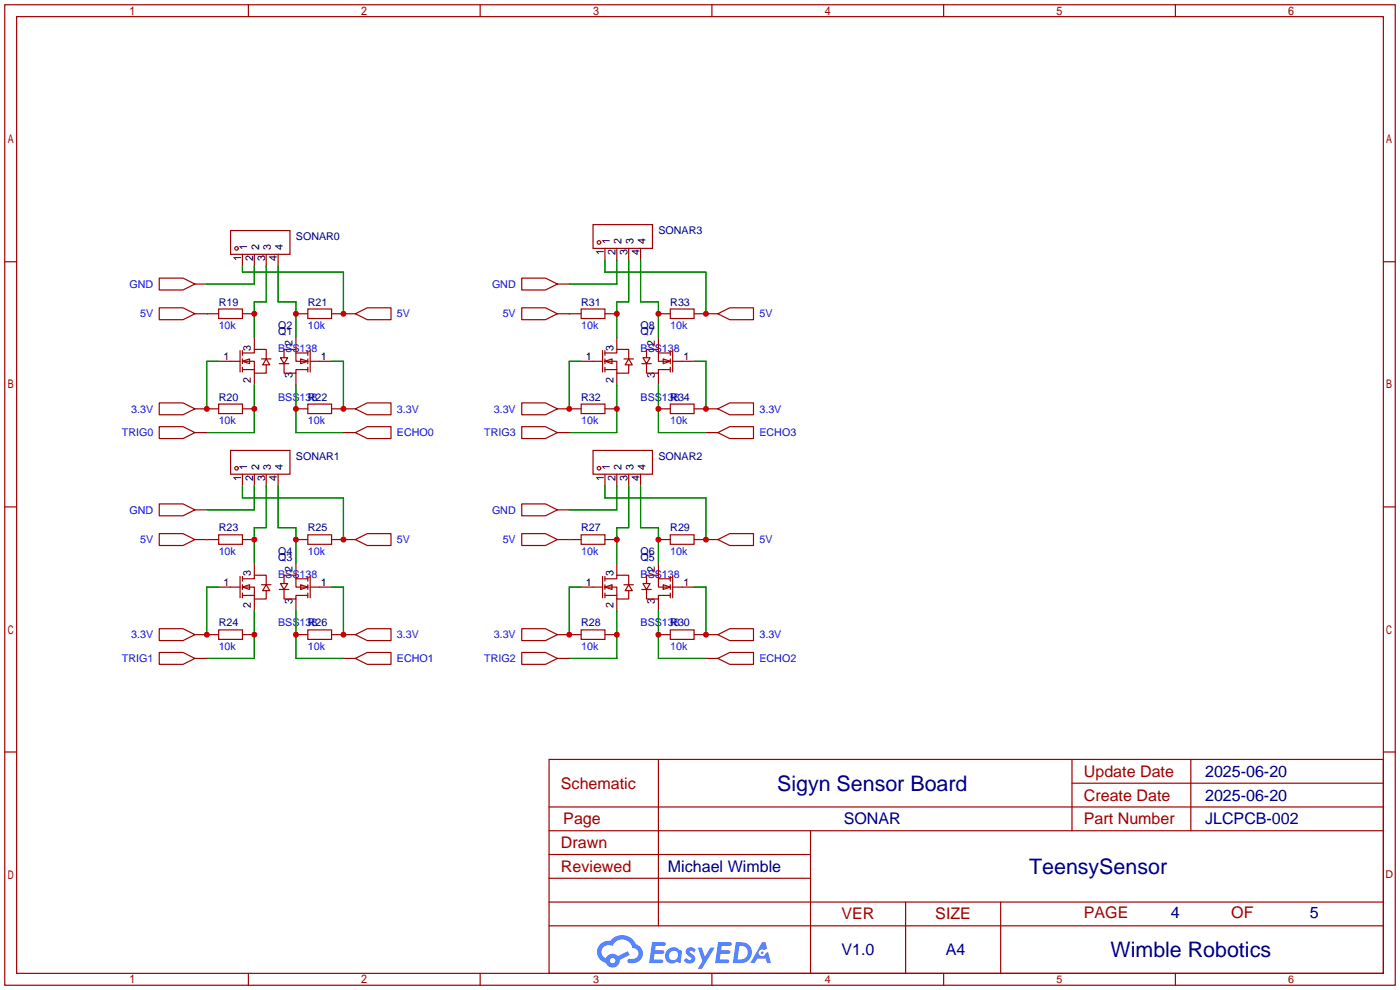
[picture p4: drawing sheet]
<svg xmlns="http://www.w3.org/2000/svg" width="299mm" height="212mm" viewBox="0 0 299 212" stroke-linecap="round" stroke-linejoin="round" font-family="sans-serif">
<g fill="none" stroke="#a10000" stroke-width=".25">
<path d="M1 1h297.2v209.6h-297.2zM3.6 3.6h292.1v204.4h-292.1zM53.1 1v2.6M102.6 1v2.6M152.1 1v2.6M201.7 1v2.6M251.2 1v2.6M1 55.9h2.6M295.7 55.9h2.5M1 108.3h2.6M295.7 108.3h2.5M1 160.7h2.6"/>
<path d="M117.3 162.3h178.4v45.7h-178.4zM117.3 177.5h178.4M117.3 172.5h178.4M140.7 162.3v35.6M173.2 177.5v30.5M229.1 162.3v15.2M229.1 167.4h66.6M254.5 162.3v15.2M295.7 160.7h2.5M117.3 182.6h55.9M117.3 197.9h178.4M117.3 192.8h178.4"/>
<path d="M117.3 187.7h55.9M193.5 192.8v15.2M213.9 192.8v15.2M53.1 208v2.6M102.6 208v2.6M152.1 208v2.6M201.7 208v2.6M251.2 208v2.6"/>
</g>
<g fill="#5487ff">
<path d="M146.9 202.7a1.3 1.3 0 0 1 1.8 .3l-.4 .6a.54 .54 0 0 0-.9-.2l.1 .2a1.34 1.34 0 0 1 1 1.8 1.47 1.47 0 0 1-2.4-.1l.5-.6 .8 .5a.31 .31 0 0 0 .4-.3 .31 .31 0 0 0-.3-.4 1.12 1.12 0 0 1-.6-1.8z"/>
<path d="M149.1 202.5h.9l.6 2 1.2-2h.9l-2.7 4.6h-.9l1-1.7z"/>
<path d="M139.4 201.4h1.6a1.31 1.31 0 0 1 1.2 .2 .4 .4 0 0 1-.3 .5l-1.8 .1-.1 .9h1.6a.4 .4 0 0 1 .4 .4 .4 .4 0 0 1-.4 .4h-1.7l-.2 1.2h1.4a.46 .46 0 0 1 .5 0 .46 .46 0 0 1 .1 .5l-.3 .2h-2.7z"/>
<path d="M153.5 201.4h1.6a1.32 1.32 0 0 1 1.2 .2 .39 .39 0 0 1-.3 .5l-1.8 .1-.1 .9h1.7a.4 .4 0 0 1 .3 .4 .4 .4 0 0 1-.4 .4h-1.7l-.2 1.2h1.4a.46 .46 0 0 1 .5 0 .46 .46 0 0 1 .1 .5l-.3 .2h-2.7z"/>
<path d="M162.9 201.4h.7l.4 1.3-.7 .4a.75 .75 0 0 0-1.1 .3 .75 .75 0 0 0 .5 1 .75 .75 0 0 0 .9-.7l.5-.2 .7 2.3h-.9l-.2-.9h-1.9l-.5 .9h-.9z"/>
<path d="M157.3 201.4l-.7 4.4h1.5a2.27 2.27 0 0 0 2.6-2.2 2.27 2.27 0 0 0-2.7-2.2zM158 202.1a1.5 1.5 0 0 1 1.8 1.6 1.5 1.5 0 0 1-1.9 1.4h-.3z"/>
<path d="M142.7 203a1.6 1.6 0 0 0-.3 2.3 1.6 1.6 0 0 0 2.3 .2l.8 .3 .3-2.4-.2-.3-.4-.1a1.58 1.58 0 0 0-2.5 0zM143.3 203.5a.98 .98 0 0 1 1.6 .4 .98 .98 0 0 1-1.1 1.3 .94 .94 0 0 1-.8-.7 .94 .94 0 0 1 .3-1z"/>
<path d="M128.3 201.8a2.37 2.37 0 0 0 1.2 4 1.54 1.54 0 0 0 1.7 1 1.54 1.54 0 0 0 1.3-1.6l2.1-1.1-.5-.8-2 1a1.57 1.57 0 0 0-2.6 .5 1.5 1.5 0 0 1-.8-2.1 1.5 1.5 0 0 1 2.2-.5 2.23 2.23 0 0 1 2.3-1.4 2.23 2.23 0 0 1 2 1.8 1.16 1.16 0 0 1 1.2 1.1 1.16 1.16 0 0 1-1.1 1.2h-.6a.47 .47 0 0 0-.6 .4 .47 .47 0 0 0 .4 .5 2.17 2.17 0 0 0 2.5-.9 2.17 2.17 0 0 0-.3-2.7l-.8-.4a3.2 3.2 0 0 0-5.5-.7l-1.1 .1zM130.4 205.3a.58 .58 0 0 1 1.1 0 .58 .58 0 0 1-1.1 0z"/>
<circle cx="162.9" cy="203.6" r=".28"/>
</g>
<g fill="none" stroke="#a10000" stroke-width=".25">
<path d="M34 59.4h5.1l2.6 1.3-2.6 1.3h-5.1zM49.3 49.3h12.7v5.1h-12.7zM51.8 54.4v2.5M54.4 54.4v2.5M56.9 54.4v2.5M59.4 54.4v2.5M111.5 59.4h5.1l2.5 1.3-2.5 1.3h-5.1zM126.7 48h12.7v5.1h-12.7zM129.3 53.1v2.5M131.8 53.1v2.5M134.4 53.1v2.5M136.9 53.1v2.5"/>
<path d="M34 65.8h5.1l2.6 1.3-2.6 1.2h-5.1zM41.7 67.1h5M41.7 60.7h2.5M46.7 66h5.1v2.1h-5.1zM46.7 77.2h4.6M51.3 74.9v4.6M51.8 77.2h2.6v2.6h2.5v-1.8M51.8 75.4h2.6v-.7h2.5v2M51.8 77.2l1.5-.5v1zM51.8 74.9v1M51.8 76.7v1M51.8 78.5v1"/>
<path d="M51.8 79h2.6M51.8 67.1h2.6M54.4 72.1v2.6M54.4 79.8v2.5M55.9 76.7h2M56.9 76.7l.8 1.3h-1.6zM59.7 77.7h2M59.9 76.5h1.6l-.8 1.2zM60.7 76.5v-1.8h2.5v2.5h2.6M60.7 77.7v2.1h2.5v-.8h2.6M63.2 72.1v2.6M63.2 79.8v2.5"/>
<path d="M63.2 75.4h2.6M63.2 67.1h2.6M64.3 76.7l1.5 .5-1.5 .5zM65.8 66h5.1v2.1h-5.1zM65.8 74.9v1M65.8 76.7v1M65.8 78.5v1M66.3 77.2h4.6M66.3 74.9v4.6M70.9 67.1h5M75.9 67.1l2.6-1.3h5.1v2.5h-5.1zM111.5 65.8h5.1l2.5 1.3-2.5 1.2h-5.1z"/>
<path d="M119.1 67.1h5.1M119.1 60.7h2.6M124.2 66h5.1v2.1h-5.1zM124.2 77.2h4.6M128.8 74.9v4.6M129.3 77.2h2.5v2.6h2.6v-1.8M129.3 75.4h2.5v-.7h2.6v2M129.3 77.2l1.5-.5v1zM129.3 79h2.5M129.3 67.1h2.5M129.3 74.9v1M129.3 76.7v1"/>
<path d="M129.3 78.5v1M131.8 72.1v2.6M131.8 79.8v2.5M133.3 76.7h2.1M134.4 76.7l.7 1.3h-1.5zM137.2 77.7h2M137.4 76.5h1.5l-.7 1.2zM138.2 76.5v-1.8h2.5v2.5h2.6M138.2 77.7v2.1h2.5v-.8h2.6M140.7 75.4h2.6M140.7 67.1h2.6M140.7 72.1v2.6"/>
<path d="M140.7 79.8v2.5M141.7 76.7l1.6 .5-1.6 .5zM143.3 66h5v2.1h-5zM143.3 74.9v1M143.3 76.7v1M143.3 78.5v1M143.8 77.2h4.5M143.8 74.9v4.6M148.3 67.1h5.1M153.4 67.1l2.6-1.3h5v2.5h-5zM34 86.1h5.1l2.6 1.3-2.6 1.2h-5.1zM34 91.2h5.1l2.6 1.3-2.6 1.2h-5.1z"/>
<path d="M41.7 87.4h5M41.7 92.5h2.5M46.7 86.4h5.1v2h-5.1zM49.3 96.3h12.7v5h-12.7zM51.8 87.4h2.6M63.2 87.4h2.6M65.8 86.4h5.1v2h-5.1zM70.9 87.4h5M73.4 92.5h2.5M75.9 87.4l2.6-1.3h5.1v2.5h-5.1zM75.9 92.5l2.6-1.3h5.1v2.5h-5.1zM111.5 86.1h5.1l2.5 1.3-2.5 1.2h-5.1z"/>
<path d="M111.5 91.2h5.1l2.5 1.3-2.5 1.2h-5.1zM119.1 87.4h5.1M119.1 92.5h2.6M124.2 86.4h5.1v2h-5.1zM126.7 96.3h12.7v5h-12.7zM129.3 87.4h2.5M140.7 87.4h2.6M143.3 86.4h5v2h-5zM148.3 87.4h5.1M150.9 92.5h2.5M153.4 87.4l2.6-1.3h5v2.5h-5zM153.4 92.5l2.6-1.3h5v2.5h-5z"/>
<path d="M34 114h5.1l2.6 1.3-2.6 1.3h-5.1zM34 107.7h5.1l2.6 1.3-2.6 1.2h-5.1zM41.7 115.3h5M41.7 109h2.5M46.7 114.3h5.1v2h-5.1zM51.8 101.3v2.6M51.8 115.3h2.6M54.4 101.3v2.6M56.9 101.3v2.6M59.4 101.3v2.6M63.2 115.3h2.6M65.8 114.3h5.1v2h-5.1z"/>
<path d="M70.9 115.3h5M75.9 115.3l2.6-1.3h5.1v2.6h-5.1zM111.5 114h5.1l2.5 1.3-2.5 1.3h-5.1zM111.5 107.7h5.1l2.5 1.3-2.5 1.2h-5.1zM119.1 115.3h5.1M119.1 109h2.6M124.2 114.3h5.1v2h-5.1zM129.3 115.3h2.5M129.3 101.3v2.6M131.8 101.3v2.6M134.4 101.3v2.6M136.9 101.3v2.6"/>
<path d="M140.7 115.3h2.6M143.3 114.3h5v2h-5zM148.3 115.3h5.1M153.4 115.3l2.6-1.3h5v2.6h-5zM34 134.4h5.1l2.6 1.2-2.6 1.3h-5.1zM34 139.4h5.1l2.6 1.3-2.6 1.3h-5.1zM41.7 135.6h5M46.7 134.6h5.1v2.1h-5.1zM46.7 125.5h4.6M51.3 123.2v4.6M51.8 125.5h2.6v2.5h2.5v-1.8M51.8 123.7h2.6v-.8h2.5v2.1"/>
<path d="M51.8 125.5l1.5-.5v1zM51.8 123.2v1M51.8 125v1M51.8 126.7v1.1M51.8 127.3h2.6M51.8 135.6h2.6M54.4 120.4v2.5M54.4 128v2.6M55.9 125h2M56.9 125l.8 1.2h-1.6zM59.7 126h2M59.9 124.7h1.6l-.8 1.3z"/>
<path d="M60.7 124.7v-1.8h2.5v2.6h2.6M60.7 126v2h2.5v-.7h2.6M63.2 120.4v2.5M63.2 128v2.6M63.2 123.7h2.6M63.2 135.6h2.6M64.3 125l1.5 .5-1.5 .5zM65.8 134.6h5.1v2.1h-5.1zM65.8 123.2v1M65.8 125v1M65.8 126.7v1.1M66.3 123.2v4.6"/>
<path d="M66.3 125.5h4.6M70.9 135.6h5M75.9 135.6l2.6-1.2h5.1v2.5h-5.1zM111.5 134.4h5.1l2.5 1.2-2.5 1.3h-5.1zM111.5 139.4h5.1l2.5 1.3-2.5 1.3h-5.1zM119.1 135.6h5.1M124.2 134.6h5.1v2.1h-5.1zM124.2 125.5h4.6M128.8 123.2v4.6M129.3 125.5h2.5v2.5h2.6v-1.8M129.3 123.7h2.5v-.8h2.6v2.1M129.3 125.5l1.5-.5v1z"/>
<path d="M129.3 127.3h2.5M129.3 135.6h2.5M129.3 123.2v1M129.3 125v1M129.3 126.7v1.1M131.8 120.4v2.5M131.8 128v2.6M133.3 125h2.1M134.4 125l.7 1.2h-1.5zM137.2 126h2M137.4 124.7h1.5l-.7 1.3zM138.2 124.7v-1.8h2.5v2.6h2.6"/>
<path d="M138.2 126v2h2.5v-.7h2.6M140.7 123.7h2.6M140.7 135.6h2.6M140.7 120.4v2.5M140.7 128v2.6M141.7 125l1.6 .5-1.6 .5zM143.3 134.6h5v2.1h-5zM143.3 123.2v1M143.3 125v1M143.3 126.7v1.1M143.8 125.5h4.5M143.8 123.2v4.6"/>
<path d="M148.3 135.6h5.1M153.4 135.6l2.6-1.2h5v2.5h-5zM41.7 140.7h2.5M73.4 140.7h2.5M75.9 140.7l2.6-1.3h5.1v2.6h-5.1zM119.1 140.7h2.6M150.9 140.7h2.5M153.4 140.7l2.6-1.3h5v2.6h-5z"/>
<circle cx="50.5" cy="53.1" r=".38"/>
<circle cx="128" cy="51.8" r=".38"/>
<circle cx="50.5" cy="100.1" r=".38"/>
<circle cx="128" cy="100.1" r=".38"/>
</g>
<g fill="none" stroke="#008700" stroke-width=".25">
<path d="M51.8 56.9v1.3h21.6v8.9M54.4 56.9v3.8h-10.2M56.9 56.9v7.6h-2.5v7.6M59.4 56.9v7.6h3.8v7.6M129.3 55.6v2.6h21.6v8.9M131.8 55.6v5.1h-10.1M134.4 55.6v8.9h-2.6v7.6M136.9 55.6v8.9h3.8v7.6M44.2 67.1h.1M46.7 77.2h-2.5v10.2M70.9 77.2h2.5v10.2M121.7 67.1h.1"/>
<path d="M124.2 77.2h-2.5v10.2M148.3 77.2h2.6v10.2M54.4 82.3v10.2h-10.2M63.2 82.3v10.2h10.2M131.8 82.3v10.2h-10.1M140.7 82.3v10.2h10.2M44.2 115.3h.1M51.8 103.9v2.5h21.6v8.9M54.4 103.9v5.1h-10.2M56.9 103.9v8.9h-2.5v7.6M59.4 103.9v8.9h3.8v7.6M121.7 115.3h.1"/>
<path d="M129.3 103.9v2.5h21.6v8.9M131.8 103.9v5.1h-10.1M134.4 103.9v8.9h-2.6v7.6M136.9 103.9v8.9h3.8v7.6M46.7 125.5h-2.5v10.1M54.4 130.6v10.1h-10.2M63.2 130.6v10.1h10.2M70.9 125.5h2.5v10.1M124.2 125.5h-2.5v10.1M131.8 130.6v10.1h-10.1M140.7 130.6v10.1h10.2M148.3 125.5h2.6v10.1"/>
</g>
<g fill="#c00">
<circle cx="54.4" cy="67.1" r=".63"/>
<circle cx="63.2" cy="67.1" r=".63"/>
<circle cx="44.2" cy="87.4" r=".63"/>
<circle cx="54.4" cy="87.4" r=".63"/>
<circle cx="63.2" cy="87.4" r=".63"/>
<circle cx="73.4" cy="87.4" r=".63"/>
<circle cx="73.4" cy="67.1" r=".63"/>
<circle cx="54.4" cy="115.3" r=".63"/>
<circle cx="44.2" cy="135.6" r=".63"/>
<circle cx="54.4" cy="135.6" r=".63"/>
<circle cx="63.2" cy="135.6" r=".63"/>
<circle cx="73.4" cy="135.6" r=".63"/>
<circle cx="73.4" cy="115.3" r=".63"/>
<circle cx="63.2" cy="115.3" r=".63"/>
<circle cx="131.8" cy="115.3" r=".63"/>
<circle cx="140.7" cy="115.3" r=".63"/>
<circle cx="121.7" cy="135.6" r=".63"/>
<circle cx="131.8" cy="135.6" r=".63"/>
<circle cx="140.7" cy="135.6" r=".63"/>
<circle cx="150.9" cy="135.6" r=".63"/>
<circle cx="131.8" cy="67.1" r=".63"/>
<circle cx="140.7" cy="67.1" r=".63"/>
<circle cx="121.7" cy="87.4" r=".63"/>
<circle cx="131.8" cy="87.4" r=".63"/>
<circle cx="140.7" cy="87.4" r=".63"/>
<circle cx="150.9" cy="87.4" r=".63"/>
<circle cx="150.9" cy="67.1" r=".63"/>
<circle cx="150.9" cy="115.3" r=".63"/>
</g>
<g font-size="4.6" fill="#000080">
<text x="166.1" y="169">Sigyn Sensor Board</text>
<text x="219.9" y="186.7">TeensySensor</text>
<text x="237.3" y="204.5">Wimble Robotics</text>
</g>
<g font-size="3.4" fill="#a00000">
<text x="231.6" y="166">Update Date</text>
<text x="119.9" y="168.6">Schematic</text>
<text x="231.6" y="171.1">Create Date</text>
<text x="120.4" y="176.2">Page</text>
<text x="231.6" y="176.2">Part Number</text>
<text x="119.9" y="181.3">Drawn</text>
<text x="119.9" y="186.3">Reviewed</text>
<text x="179.9" y="196.5">VER</text>
<text x="199.9" y="196.5">SIZE</text>
<text x="231.6" y="196.3">PAGE</text>
<text x="263.1" y="196.3">OF</text>
</g>
<g font-size="3.4" fill="#000080">
<text x="257.6" y="166">2025-06-20</text>
<text x="257.6" y="171.1">2025-06-20</text>
<text x="180.3" y="176.2">SONAR</text>
<text x="257.6" y="176.2">JLCPCB-002</text>
<text x="142.7" y="186.3">Michael Wimble</text>
<text x="250.3" y="196.3">4</text>
<text x="280" y="196.3">5</text>
<text x="179.9" y="204.1">V1.0</text>
<text x="202.1" y="204.1">A4</text>
</g>
<g font-size="2.3">
<text x="52.8" y="53.4" transform="rotate(-90 52.8 53.4)">1</text>
<text x="55.4" y="53.4" transform="rotate(-90 55.4 53.4)">2</text>
<text x="57.9" y="53.4" transform="rotate(-90 57.9 53.4)">3</text>
<text x="60.5" y="53.4" transform="rotate(-90 60.5 53.4)">4</text>
<text x="130.3" y="52.1" transform="rotate(-90 130.3 52.1)">1</text>
<text x="132.8" y="52.1" transform="rotate(-90 132.8 52.1)">2</text>
<text x="135.4" y="52.1" transform="rotate(-90 135.4 52.1)">3</text>
<text x="137.9" y="52.1" transform="rotate(-90 137.9 52.1)">4</text>
<text x="51.6" y="55.8" transform="rotate(-90 51.6 55.8)">1</text>
<text x="54.1" y="55.8" transform="rotate(-90 54.1 55.8)">2</text>
<text x="56.6" y="55.8" transform="rotate(-90 56.6 55.8)">3</text>
<text x="59.2" y="55.8" transform="rotate(-90 59.2 55.8)">4</text>
<text x="129" y="54.5" transform="rotate(-90 129 54.5)">1</text>
<text x="131.6" y="54.5" transform="rotate(-90 131.6 54.5)">2</text>
<text x="134.1" y="54.5" transform="rotate(-90 134.1 54.5)">3</text>
<text x="136.7" y="54.5" transform="rotate(-90 136.7 54.5)">4</text>
<text x="47.7" y="77">1</text>
<text x="53.6" y="74.9" transform="rotate(-90 53.6 74.9)">3</text>
<text x="62.5" y="73.9" transform="rotate(-90 62.5 73.9)">2</text>
<text x="68.6" y="77">1</text>
<text x="125.2" y="77">1</text>
<text x="131.1" y="74.9" transform="rotate(-90 131.1 74.9)">3</text>
<text x="140" y="73.9" transform="rotate(-90 140 73.9)">2</text>
<text x="146" y="77">1</text>
<text x="53.6" y="81.8" transform="rotate(-90 53.6 81.8)">2</text>
<text x="62.5" y="80.8" transform="rotate(-90 62.5 80.8)">3</text>
<text x="131.1" y="81.8" transform="rotate(-90 131.1 81.8)">2</text>
<text x="140" y="80.8" transform="rotate(-90 140 80.8)">3</text>
<text x="52.8" y="100.4" transform="rotate(-90 52.8 100.4)">1</text>
<text x="55.4" y="100.4" transform="rotate(-90 55.4 100.4)">2</text>
<text x="57.9" y="100.4" transform="rotate(-90 57.9 100.4)">3</text>
<text x="60.5" y="100.4" transform="rotate(-90 60.5 100.4)">4</text>
<text x="130.3" y="100.4" transform="rotate(-90 130.3 100.4)">1</text>
<text x="132.8" y="100.4" transform="rotate(-90 132.8 100.4)">2</text>
<text x="135.4" y="100.4" transform="rotate(-90 135.4 100.4)">3</text>
<text x="137.9" y="100.4" transform="rotate(-90 137.9 100.4)">4</text>
<text x="51.6" y="102.7" transform="rotate(-90 51.6 102.7)">1</text>
<text x="54.1" y="102.7" transform="rotate(-90 54.1 102.7)">2</text>
<text x="56.6" y="102.7" transform="rotate(-90 56.6 102.7)">3</text>
<text x="59.2" y="102.7" transform="rotate(-90 59.2 102.7)">4</text>
<text x="129" y="102.7" transform="rotate(-90 129 102.7)">1</text>
<text x="131.6" y="102.7" transform="rotate(-90 131.6 102.7)">2</text>
<text x="134.1" y="102.7" transform="rotate(-90 134.1 102.7)">3</text>
<text x="136.7" y="102.7" transform="rotate(-90 136.7 102.7)">4</text>
<text x="47.7" y="125.2">1</text>
<text x="53.6" y="123.2" transform="rotate(-90 53.6 123.2)">3</text>
<text x="62.5" y="122.2" transform="rotate(-90 62.5 122.2)">2</text>
<text x="68.6" y="125.2">1</text>
<text x="125.2" y="125.2">1</text>
<text x="131.1" y="123.2" transform="rotate(-90 131.1 123.2)">3</text>
<text x="140" y="122.2" transform="rotate(-90 140 122.2)">2</text>
<text x="146" y="125.2">1</text>
<text x="53.6" y="130" transform="rotate(-90 53.6 130)">2</text>
<text x="62.5" y="129.1" transform="rotate(-90 62.5 129.1)">3</text>
<text x="131.1" y="130" transform="rotate(-90 131.1 130)">2</text>
<text x="140" y="129.1" transform="rotate(-90 140 129.1)">3</text>
</g>
<g font-size="2.3" fill="#000080">
<text x="63.2" y="51.3">SONAR0</text>
<text x="140.7" y="50.1">SONAR3</text>
<text x="46.7" y="65.3">R19</text>
<text x="65.8" y="65.3">R21</text>
<text x="124.2" y="65.3">R31</text>
<text x="143.3" y="65.3">R33</text>
<text x="59.4" y="71.7">Q1</text>
<text x="59.4" y="70.4">Q2</text>
<text x="136.9" y="71.7">Q7</text>
<text x="136.9" y="70.4">Q8</text>
<text x="46.7" y="85.6">R20</text>
<text x="65.8" y="85.6">R22</text>
<text x="124.2" y="85.6">R32</text>
<text x="143.3" y="85.6">R34</text>
<text x="63.2" y="98.3">SONAR1</text>
<text x="140.7" y="98.3">SONAR2</text>
<text x="46.7" y="113.6">R23</text>
<text x="65.8" y="113.6">R25</text>
<text x="124.2" y="113.6">R27</text>
<text x="143.3" y="113.6">R29</text>
<text x="59.4" y="119.9">Q3</text>
<text x="59.4" y="118.6">Q4</text>
<text x="136.9" y="119.9">Q5</text>
<text x="136.9" y="118.6">Q6</text>
<text x="46.7" y="133.9">R24</text>
<text x="65.8" y="133.9">R26</text>
<text x="124.2" y="133.9">R28</text>
<text x="143.3" y="133.9">R30</text>
</g>
<g font-size="2.3" fill="#00f">
<text x="27.7" y="61.5">GND</text>
<text x="105.2" y="61.5">GND</text>
<text x="30" y="67.8">5V</text>
<text x="46.7" y="70.4">10k</text>
<text x="65.8" y="70.4">10k</text>
<text x="84.8" y="67.8">5V</text>
<text x="107.4" y="67.8">5V</text>
<text x="124.2" y="70.4">10k</text>
<text x="143.3" y="70.4">10k</text>
<text x="162.3" y="67.8">5V</text>
<text x="59.4" y="75.2">BSS138</text>
<text x="136.9" y="75.2">BSS138</text>
<text x="28.1" y="88.2">3.3V</text>
<text x="59.4" y="85.6">BSS138</text>
<text x="84.8" y="88.2">3.3V</text>
<text x="105.5" y="88.2">3.3V</text>
<text x="136.9" y="85.6">BSS138</text>
<text x="162.3" y="88.2">3.3V</text>
<text x="26" y="93.2">TRIG0</text>
<text x="46.7" y="90.7">10k</text>
<text x="65.8" y="90.7">10k</text>
<text x="84.8" y="93.2">ECHO0</text>
<text x="103.5" y="93.2">TRIG3</text>
<text x="124.2" y="90.7">10k</text>
<text x="143.3" y="90.7">10k</text>
<text x="162.3" y="93.2">ECHO3</text>
<text x="27.7" y="109.8">GND</text>
<text x="105.2" y="109.8">GND</text>
<text x="30" y="116.1">5V</text>
<text x="46.7" y="118.6">10k</text>
<text x="65.8" y="118.6">10k</text>
<text x="84.8" y="116.1">5V</text>
<text x="107.4" y="116.1">5V</text>
<text x="124.2" y="118.6">10k</text>
<text x="143.3" y="118.6">10k</text>
<text x="162.3" y="116.1">5V</text>
<text x="59.4" y="123.5">BSS138</text>
<text x="136.9" y="123.5">BSS138</text>
<text x="28.1" y="136.4">3.3V</text>
<text x="59.4" y="133.9">BSS138</text>
<text x="84.8" y="136.4">3.3V</text>
<text x="105.5" y="136.4">3.3V</text>
<text x="136.9" y="133.9">BSS138</text>
<text x="162.3" y="136.4">3.3V</text>
<text x="26" y="141.5">TRIG1</text>
<text x="46.7" y="139">10k</text>
<text x="65.8" y="139">10k</text>
<text x="84.8" y="141.5">ECHO1</text>
<text x="103.5" y="141.5">TRIG2</text>
<text x="124.2" y="139">10k</text>
<text x="143.3" y="139">10k</text>
<text x="162.3" y="141.5">ECHO2</text>
</g>
<g font-size="2.3" fill="#a00000">
<text x="296.1" y="187.7">D</text>
<text x="126.7" y="210.1">3</text>
<text x="176.3" y="210.1">4</text>
<text x="225.8" y="210.1">5</text>
<text x="275.3" y="210.1">6</text>
</g>
</svg>
